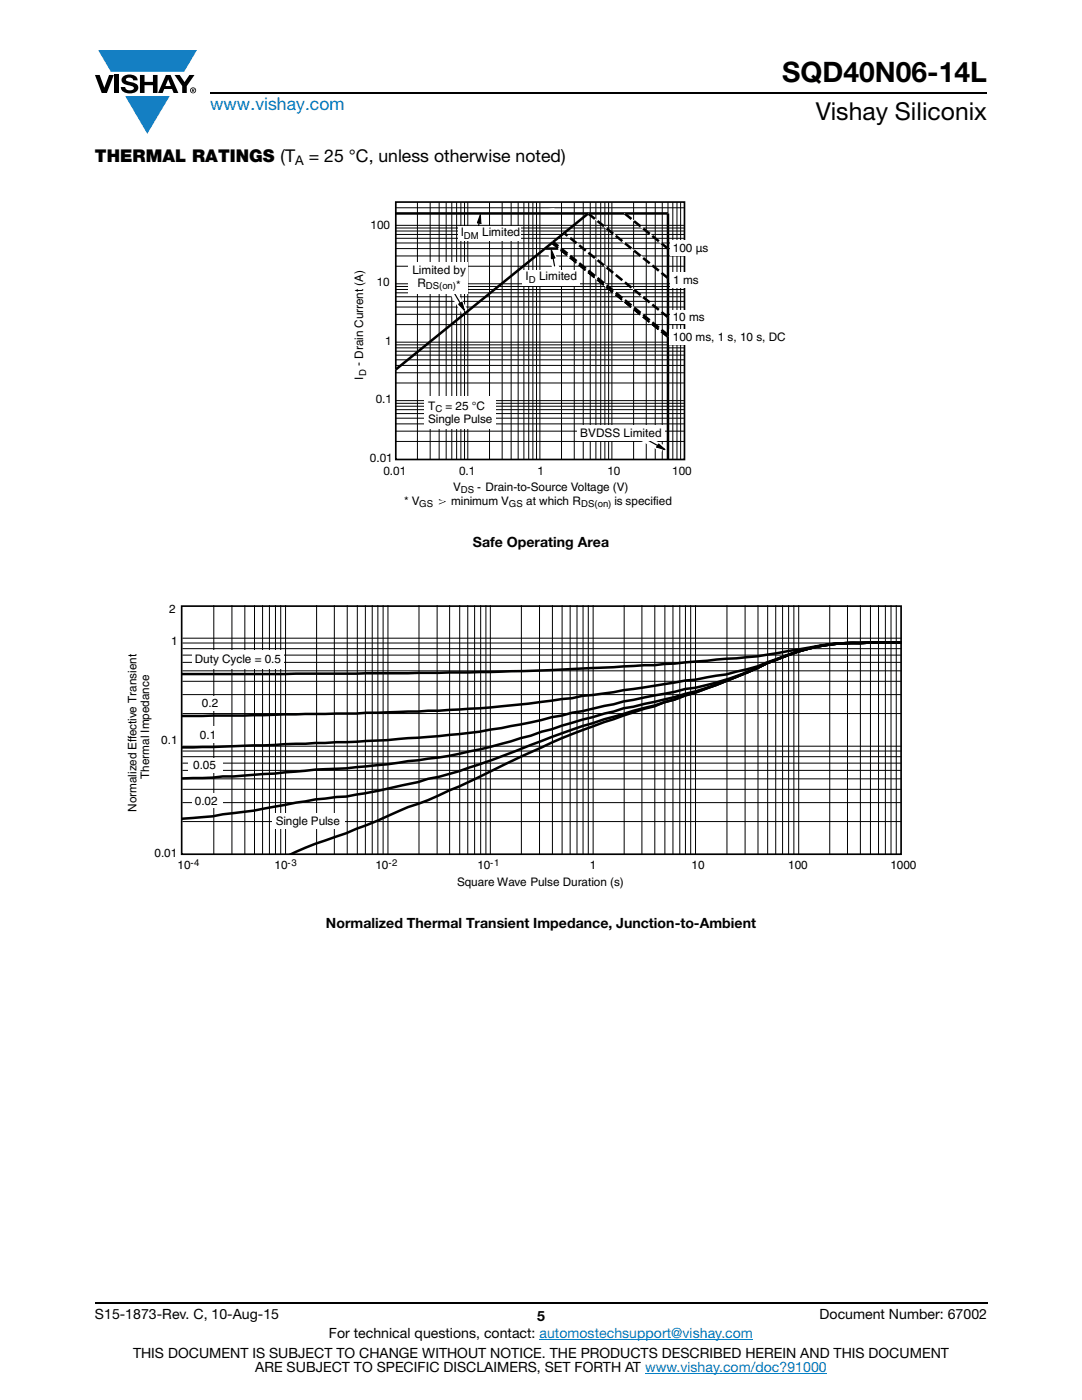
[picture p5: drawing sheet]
<svg xmlns="http://www.w3.org/2000/svg" width="216mm" height="279mm" viewBox="0 0 216 279" stroke-linecap="round" stroke-linejoin="round" font-family="sans-serif">
<g fill="#147fc3">
<path d="M19.6 10h19.7l-2.6 4.3h-1.1h-13.5z"/>
<path d="M25 19.2h8.9l-4.5 7.5z"/>
</g>
<g fill="#000">
<path d="M18.9 15h1l.9 2.5 1-2.5h.9l-1.4 3.6h-1zM22.9 15h.9v3.6h-.9zM24.6 15.3a2.1 2.1 0 0 1 2.8 .3l.1 .4h-.9a.79 .79 0 0 0-.7-.5 .79 .79 0 0 0-.8 .4l.3 .3 1 .2a1.08 1.08 0 0 1 1.2 1 1.08 1.08 0 0 1-1.1 1.2 1.73 1.73 0 0 1-2.4-1.2h.9a.96 .96 0 0 0 .8 .6 .96 .96 0 0 0 .9-.4 1.31 1.31 0 0 0-1.2-.6 1.03 1.03 0 0 1-1.1-.6 1.03 1.03 0 0 1 .2-1.1zM27.9 15h.9v1.3h1.7v-1.3h.9v3.6h-.9v-1.6h-1.7v1.6h-.9zM34.8 15h1.1l.9 1.4 1-1.4h1l-1.5 2.2v1.4h-.9v-1.4z"/>
<path d="M33.6 15.9l.5 1.3h-1.1zM33.1 15l-1.6 3.6h1l.3-.8h1.5l.3 .8h1l-1.6-3.6z"/>
<path d="M38.4 17.8h.2v.2h-.2zM38.3 17.7v.7h.1v-.3l.4 .3-.2-.3 .2-.2-.1-.2z"/>
<path d="M38.1 18a.46 .46 0 0 1 .9 0 .46 .46 0 0 1-.9 0zM37.9 18a.6 .6 0 0 0 1.2 0 .6 .6 0 0 0-1.2 0z"/>
</g>
<path d="M42 18.6h155M18.9 260h178.1" fill="none" stroke="#000" stroke-width=".36"/>
<path d="M107.7 267.3h42.6M128.7 274h36.3" fill="none" stroke="#007ec4" stroke-width=".2"/>
<g fill="#fff">
<path d="M70.3 40.2h86.5v61.5h-86.5z"/>
<path d="M79 42.6h54.3z"/>
</g>
<path d="M79 42.6h54.3" fill="none" stroke="#000" stroke-width=".5"/>
<path d="M79 40.3h57.6v51.4h-57.6z" fill="none" stroke="#000" stroke-width=".34"/>
<g fill="none" stroke="#000" stroke-width=".2">
<path d="M79 59.2h57.5M79 58.4h57.5M79 57.8h57.5M79 57.2h57.5M79 53.1h57.5M79 51.1h57.5M79 49.6h57.5M79 48.5h57.5M79 47.6h57.5M79 46.8h57.5M79 46.1h57.5M79 45.5h57.5"/>
<path d="M79 41.5h57.5M79 56.6h57.5M79 45h57.5M83.3 40.3v51.3M85.8 40.3v51.3M87.6 40.3v51.3M89 40.3v51.3M90.1 40.3v51.3M91.1 40.3v51.3M92 40.3v51.3M92.7 40.3v51.3M93.3 40.3v51.3"/>
<path d="M97.7 40.3v51.3M100.2 40.3v51.3M102 40.3v51.3M103.4 40.3v51.3M104.5 40.3v51.3M105.5 40.3v51.3M106.3 40.3v51.3M107.1 40.3v51.3M107.7 40.3v51.3M112 40.3v51.3M114.6 40.3v51.3M116.4 40.3v51.3"/>
<path d="M117.8 40.3v51.3M118.9 40.3v51.3M119.9 40.3v51.3M120.7 40.3v51.3M121.4 40.3v51.3M122.1 40.3v51.3M126.4 40.3v51.3M129 40.3v51.3M130.7 40.3v51.3M132.1 40.3v51.3M133.3 40.3v51.3M134.3 40.3v51.3"/>
<path d="M135.1 40.3v51.3M135.8 40.3v51.3M79 76.4h57.5M79 74.4h57.5M79 72.9h57.5M79 71.8h57.5M79 70.9h57.5M79 70.1h57.5M79 69.4h57.5M79 68.8h57.5M79 64.8h57.5M79 62.7h57.5"/>
<path d="M79 61.3h57.5M79 60.1h57.5M79 80h57.5M79 68.3h57.5M79 88.1h57.5M79 86h57.5M79 84.6h57.5M79 83.5h57.5M79 82.5h57.5M79 81.8h57.5M79 81.1h57.5M79 80.5h57.5"/>
</g>
<path d="M108.8 49.6h2.6z" fill="#fff"/>
<path d="M108.8 49.6h2.6" fill="none" stroke="#000" stroke-width=".5"/>
<path d="M133.3 42.6v49z" fill="#fff"/>
<path d="M133.3 42.6v49" fill="none" stroke="#000" stroke-width=".5"/>
<path d="M79 73.7l38.4-31.1z" fill="#fff"/>
<path d="M117.4 42.6l-38.4 31.1" fill="none" stroke="#000" stroke-width=".5"/>
<path d="M110.2 48.5l23.1 18.7z" fill="#fff"/>
<path d="M133.3 67.2l-23-18.7" fill="none" stroke="#000" stroke-width=".5" stroke-dasharray="1.7 .7" stroke-linecap="butt"/>
<path d="M110.2 48.5l23.1 18.7z" fill="#fff"/>
<path d="M133.3 67.2l-23-18.7" fill="none" stroke="#000" stroke-width=".5" stroke-dasharray="1.7 .7" stroke-linecap="butt"/>
<path d="M110.2 48.5l23.1 18.7z" fill="#fff"/>
<path d="M133.3 67.2l-23-18.7" fill="none" stroke="#000" stroke-width=".5" stroke-dasharray="1.7 .7" stroke-linecap="butt"/>
<path d="M110.2 48.2l23.1 18.7z" fill="#fff"/>
<path d="M133.3 66.9l-23-18.7" fill="none" stroke="#000" stroke-width=".5" stroke-dasharray="1.7 .7" stroke-linecap="butt"/>
<path d="M112.6 46.6l20.7 16.7z" fill="#fff"/>
<path d="M133.3 63.3l-20.7-16.7" fill="none" stroke="#000" stroke-width=".5" stroke-dasharray="1.7 .7" stroke-linecap="butt"/>
<path d="M117.4 42.7l15.9 12.8z" fill="#fff"/>
<path d="M133.3 55.5l-15.9-12.8" fill="none" stroke="#000" stroke-width=".5" stroke-dasharray="1.7 .7" stroke-linecap="butt"/>
<path d="M124.6 42.6l8.7 7z" fill="#fff"/>
<path d="M133.3 49.6l-8.7-7" fill="none" stroke="#000" stroke-width=".5" stroke-dasharray="1.7 .7" stroke-linecap="butt"/>
<path d="M87.6 99.6v.2l1.3 .2v.1l-1.3 .6v-.2l1.1-.4z" fill="#000"/>
<g fill="#fff">
<path d="M84.7 79.1h14.2v6.6h-14.2z"/>
<path d="M133.6 61.9h8.3v2.8h-8.3z"/>
<path d="M133.6 65.7h10.9v3.1h-10.9z"/>
<path d="M133.7 54.4h6.7v3.1h-6.7z"/>
</g>
<path d="M88.4 56.4l1.3-.8 3.5 6.1-1.2 .7z" fill="#fff"/>
<path d="M91.6 60.7l.6-.4 .5 1.6z" fill="#000"/>
<path d="M89.3 56.2l2.6 4.3M91.5 60.7l.7-.4 .4 1.6z" fill="none" stroke="#000" stroke-width=".24"/>
<path d="M81.5 52.3h11.9v6.2h-11.9z" fill="#fff"/>
<path d="M126.5 85.5l6.2 3.4-.7 1.3-6.2-3.4z" fill-rule="evenodd" fill="#fff"/>
<path d="M131.4 88.6l1.3 1.1-1.6-.5z" fill="#000"/>
<path d="M126.9 86.5l4.4 2.5M131.4 88.6l1.3 1.1-1.6-.5z" fill="none" stroke="#000" stroke-width=".24"/>
<path d="M115.2 84.9h17.4v3h-17.4z" fill="#fff"/>
<path d="M109.2 41.8l1.4-.2z" fill="#fff"/>
<path d="M95.8 42.9l.1 1.7-.6-.1z" fill="#000"/>
<path d="M95.3 44.5l.7 .1M95.6 44.4l-.3 1.7M95.8 42.9l.1 1.7M95.9 42.9l-.6 1.6" fill="none" stroke="#000" stroke-width=".24"/>
<g fill="#fff">
<path d="M91.5 45.1h12.5v3h-12.5z"/>
<path d="M133.8 48h6.6v3.1h-6.6z"/>
</g>
<path d="M109.2 50.1l1.4-.2 1.7 6.1-1.4 .2z" fill="#fff"/>
<path d="M110 49.9l.7 1.5-.7 .2z" fill="#000"/>
<path d="M110.3 51.4l.4 1.7M110.7 51.4l-.7-1.5v1.7M110.7 51.5l-.7 .1" fill="none" stroke="#000" stroke-width=".24"/>
<g fill="#fff">
<path d="M104.3 53.9h11.4v3h-11.4z"/>
<path d="M25 120.1h157.9v57.3h-157.9z"/>
</g>
<path d="M179.8 128.2l-8.2 .1a36.3 36.3 0 0 0-14.3 2.4l-4.2 1.7a60.7 60.7 0 0 1-14.3 4.9l-2.1 .2-2.1 .6-10.2 1.9-1.9 .6-6.3 1.3-6.1 1.2a133.2 133.2 0 0 1-28.7 4.2l-1.8 .2a226.7 226.7 0 0 1-16.7 .8l-10.3 .5-16.3 .4M179.8 128.2h-6.2a52 52 0 0 0-10 .7l-1 .2a70.3 70.3 0 0 0-11.5 3.9l-6.2 1.6-6.1 1-2.1 .2-14.2 2.3-6.3 .8-2.1 .4-2 .2a252 252 0 0 1-32.5 2.6l-8.5 .3-34.8 .5M179.8 128.2l-8.2 .1a47.9 47.9 0 0 0-12.3 1.3 94.2 94.2 0 0 1-16.3 2 223.5 223.5 0 0 1-18.6 1.4l-6.3 .3a728.1 728.1 0 0 1-36.7 1.1l-45.1 .1M179.8 128.2l-8.2 .1a36.7 36.7 0 0 0-14.3 2.4l-4.2 1.7a144.8 144.8 0 0 1-26.7 9.4 240.8 240.8 0 0 0-27.1 9.5l-4.5 1.5a55.2 55.2 0 0 1-9.4 2.6l-2 .7-6.7 1.4a98.5 98.5 0 0 1-13.8 2l-6.2 1.2a198.5 198.5 0 0 1-18.1 2.5l-2.3 .2M179.8 128.2l-8.2 .1a36.7 36.7 0 0 0-14.3 2.4l-4.2 1.7a90 90 0 0 1-20.6 7.2l-3.9 .9a179.5 179.5 0 0 0-18.5 5l-2 .5a116.7 116.7 0 0 1-26.7 5.9 150.2 150.2 0 0 1-18.5 1.7 211.4 211.4 0 0 1-18.5 1.4l-2 .2-6.1 .2M179.8 128.2l-8.2 .1a36.7 36.7 0 0 0-14.3 2.4l-4.2 1.7a128.2 128.2 0 0 1-20.6 7.8l-1.9 .8a163.6 163.6 0 0 0-29.5 11.4l-4.7 2.3a158.7 158.7 0 0 1-13 5.7l-2 .7a262.3 262.3 0 0 1-20.5 8.1l-2.6 1.2" fill="none" stroke="#000" stroke-width=".5"/>
<g fill="none" stroke="#000" stroke-width=".2">
<path d="M36.5 127.4h143.3M36.5 128.3h143.3M36.5 133.9h143.3M36.5 136h143.3M36.5 138.6h143.3M36.5 132.2h143.3M36.5 129.5h143.3M36.5 130.7h143.3M42.7 120.8v49.7M46.3 120.8v49.7M48.9 120.8v49.7M50.8 120.8v49.7"/>
<path d="M52.4 120.8v49.7M53.8 120.8v49.7M55 120.8v49.7M56 120.8v49.7M57 120.8v49.7M63.2 120.8v49.7M66.7 120.8v49.7M69.3 120.8v49.7M71.3 120.8v49.7M72.9 120.8v49.7M74.3 120.8v49.7M75.4 120.8v49.7"/>
<path d="M76.4 120.8v49.7M77.4 120.8v49.7M83.6 120.8v49.7M87.2 120.8v49.7M89.7 120.8v49.7M91.7 120.8v49.7M93.3 120.8v49.7M94.7 120.8v49.7M95.9 120.8v49.7M97 120.8v49.7M97.8 120.8v49.7M104 120.8v49.7"/>
<path d="M107.7 120.8v49.7M110.2 120.8v49.7M112.2 120.8v49.7M113.8 120.8v49.7M115.1 120.8v49.7M116.3 120.8v49.7M117.4 120.8v49.7M118.4 120.8v49.7M124.5 120.8v49.7M128.1 120.8v49.7M130.7 120.8v49.7M132.7 120.8v49.7"/>
<path d="M134.3 120.8v49.7M135.6 120.8v49.7M136.8 120.8v49.7M137.8 120.8v49.7M138.8 120.8v49.7M36.5 142.4h143.3M36.5 149.9h143.3M36.5 151h143.3M36.5 152.3h143.3M36.5 153.7h143.3M36.5 155.4h143.3M36.5 157.5h143.3"/>
<path d="M36.5 148.9h143.3M36.5 160.2h143.3M36.5 164h143.3"/>
</g>
<g fill="#fff">
<path d="M39.3 138.8h4.9v3h-4.9z"/>
<path d="M38.9 145h5.4v3.3h-5.4z"/>
<path d="M37.6 151.3h6.9v2.8h-6.9z"/>
<path d="M38.4 158.3h6.1v2.8h-6.1z"/>
<path d="M54.2 162.4h14.5v3.1h-14.5z"/>
<path d="M38.4 129.7h18.2v3.7h-18.2z"/>
</g>
<g fill="none" stroke="#000" stroke-width=".2">
<path d="M145.1 120.9v49.6M148.7 120.9v49.6M151.2 120.9v49.6M153.2 120.9v49.6M154.8 120.9v49.6M156.2 120.9v49.6M157.4 120.9v49.6M158.4 120.9v49.6M159.4 120.9v49.6M165.6 120.9v49.6M169.1 120.9v49.6M171.7 120.9v49.6"/>
<path d="M173.7 120.9v49.6M175.3 120.9v49.6M176.7 120.9v49.6M177.8 120.9v49.6M178.8 120.9v49.6"/>
</g>
<path d="M36.3 121h143.5v49.5h-143.5z" fill="none" stroke="#000" stroke-width=".34"/>
<text font-size="5.6" x="156.1" y="16.4">SQD40N06-14L</text>
<text font-size="4.9" x="162.8" y="24">Vishay Siliconix</text>
<text font-size="3.5" fill="#007ec4" x="42" y="21.9">www.vishay.com</text>
<g font-size="3.5">
<text x="18.9" y="32.3">THERMAL RATINGS (T</text>
<text x="61.6" y="32.3">= 25 °C, unless otherwise noted)</text>
</g>
<g font-size="2.8">
<text x="94.3" y="109.1">Safe Operating Area</text>
<text x="65" y="185.3">Normalized Thermal Transient Impedance, Junction-to-Ambient</text>
<text x="18.9" y="263.3">S15-1873-Rev. C, 10-Aug-15</text>
<text x="107.2" y="263.6">5</text>
<text x="163.6" y="263.3">Document Number: 67002</text>
<text x="65.6" y="267.1">For technical questions, contact: automostechsupport@vishay.com</text>
<text x="26.5" y="271">THIS DOCUMENT IS SUBJECT TO CHANGE WITHOUT NOTICE. THE PRODUCTS DESCRIBED HEREIN AND THIS DOCUMENT</text>
<text x="50.9" y="273.8">ARE SUBJECT TO SPECIFIC DISCLAIMERS, SET FORTH AT www.vishay.com/doc?91000</text>
</g>
<text font-size="2.6" x="58.9" y="33">A</text>
<g font-size="2.4">
<text x="91.9" y="47.2">I</text>
<text x="96.2" y="47.2">Limited</text>
<text x="104.9" y="55.9">I</text>
<text x="107.6" y="55.9">Limited</text>
<text x="115.8" y="87.3">BVDSS Limited</text>
</g>
<g font-size="2.3">
<text x="73.9" y="45.8">100</text>
<text x="134.2" y="50.2">100 µs</text>
<text x="75.2" y="57.1">10</text>
<text x="82.3" y="54.8">Limited by</text>
<text x="83.3" y="57.2">R</text>
<text x="91" y="57.7">*</text>
<text x="134.3" y="56.7">1 ms</text>
<text x="134.2" y="64.1">10 ms</text>
<text x="76.9" y="68.8">1</text>
<text x="134.3" y="68">100 ms, 1 s, 10 s, DC</text>
<text x="72.4" y="73.1" transform="rotate(-90 72.4 73.1)">- Drain Current (A)</text>
<text x="72.4" y="75.9" transform="rotate(-90 72.4 75.9)">I</text>
<text x="75" y="80.4">0.1</text>
<text x="85.4" y="81.8">T</text>
<text x="88.9" y="81.8">= 25 °C</text>
<text x="85.4" y="84.4">Single Pulse</text>
<text x="73.8" y="92.3">0.01</text>
<text x="76.5" y="94.8">0.01</text>
<text x="91.6" y="94.8">0.1</text>
<text x="107.3" y="94.8">1</text>
<text x="121.2" y="94.8">10</text>
<text x="134.1" y="94.8">100</text>
<text x="80.6" y="100.8">* V</text>
<text x="90" y="100.8">minimum V</text>
<text x="90.4" y="97.9">V</text>
<text x="95.2" y="97.9">- Drain-to-Source Voltage (V)</text>
<text x="105" y="100.8">at which R</text>
<text x="122.6" y="100.8">is specified</text>
<text x="33.8" y="122.2">2</text>
<text x="34.1" y="128.7">1</text>
<text x="38.9" y="132.3">Duty Cycle = 0.5</text>
<text x="40.3" y="141.1">0.2</text>
<text x="32.2" y="148.5">0.1</text>
<text x="39.9" y="147.4">0.1</text>
<text x="29.8" y="155.4" transform="rotate(-90 29.8 155.4)">Thermal Impedance</text>
<text x="38.5" y="153.5">0.05</text>
<text x="38.9" y="160.6">0.02</text>
<text x="27.2" y="162" transform="rotate(-90 27.2 162)">Normalized Effective Transient</text>
<text x="55" y="164.6">Single P</text>
<text x="63.6" y="164.6">ulse</text>
<text x="30.8" y="171">0.01</text>
<text x="35.4" y="173.4">10</text>
<text x="54.8" y="173.4">10</text>
<text x="74.9" y="173.4">10</text>
<text x="95.3" y="173.4">10</text>
<text x="117.7" y="173.4">1</text>
<text x="138" y="173.4">10</text>
<text x="157.3" y="173.4">100</text>
<text x="177.7" y="173.4">1000</text>
<text x="91.2" y="176.9">Square Wave Pulse Duration (s)</text>
</g>
<g font-size="1.9">
<text x="92.6" y="47.7">DM</text>
<text x="85" y="57.7">DS(on)</text>
<text x="105.5" y="56.4">D</text>
<text x="73" y="75" transform="rotate(-90 73 75)">D</text>
<text x="86.9" y="82.3">C</text>
<text x="83.6" y="101.3">GS</text>
<text x="92" y="98.4">DS</text>
<text x="101.6" y="101.3">GS</text>
<text x="116" y="101.3">DS(on)</text>
<text x="38" y="172.8">-4</text>
<text x="57.4" y="172.8">-3</text>
<text x="77.5" y="172.8">-2</text>
<text x="97.8" y="172.8">-1</text>
</g>
</svg>
